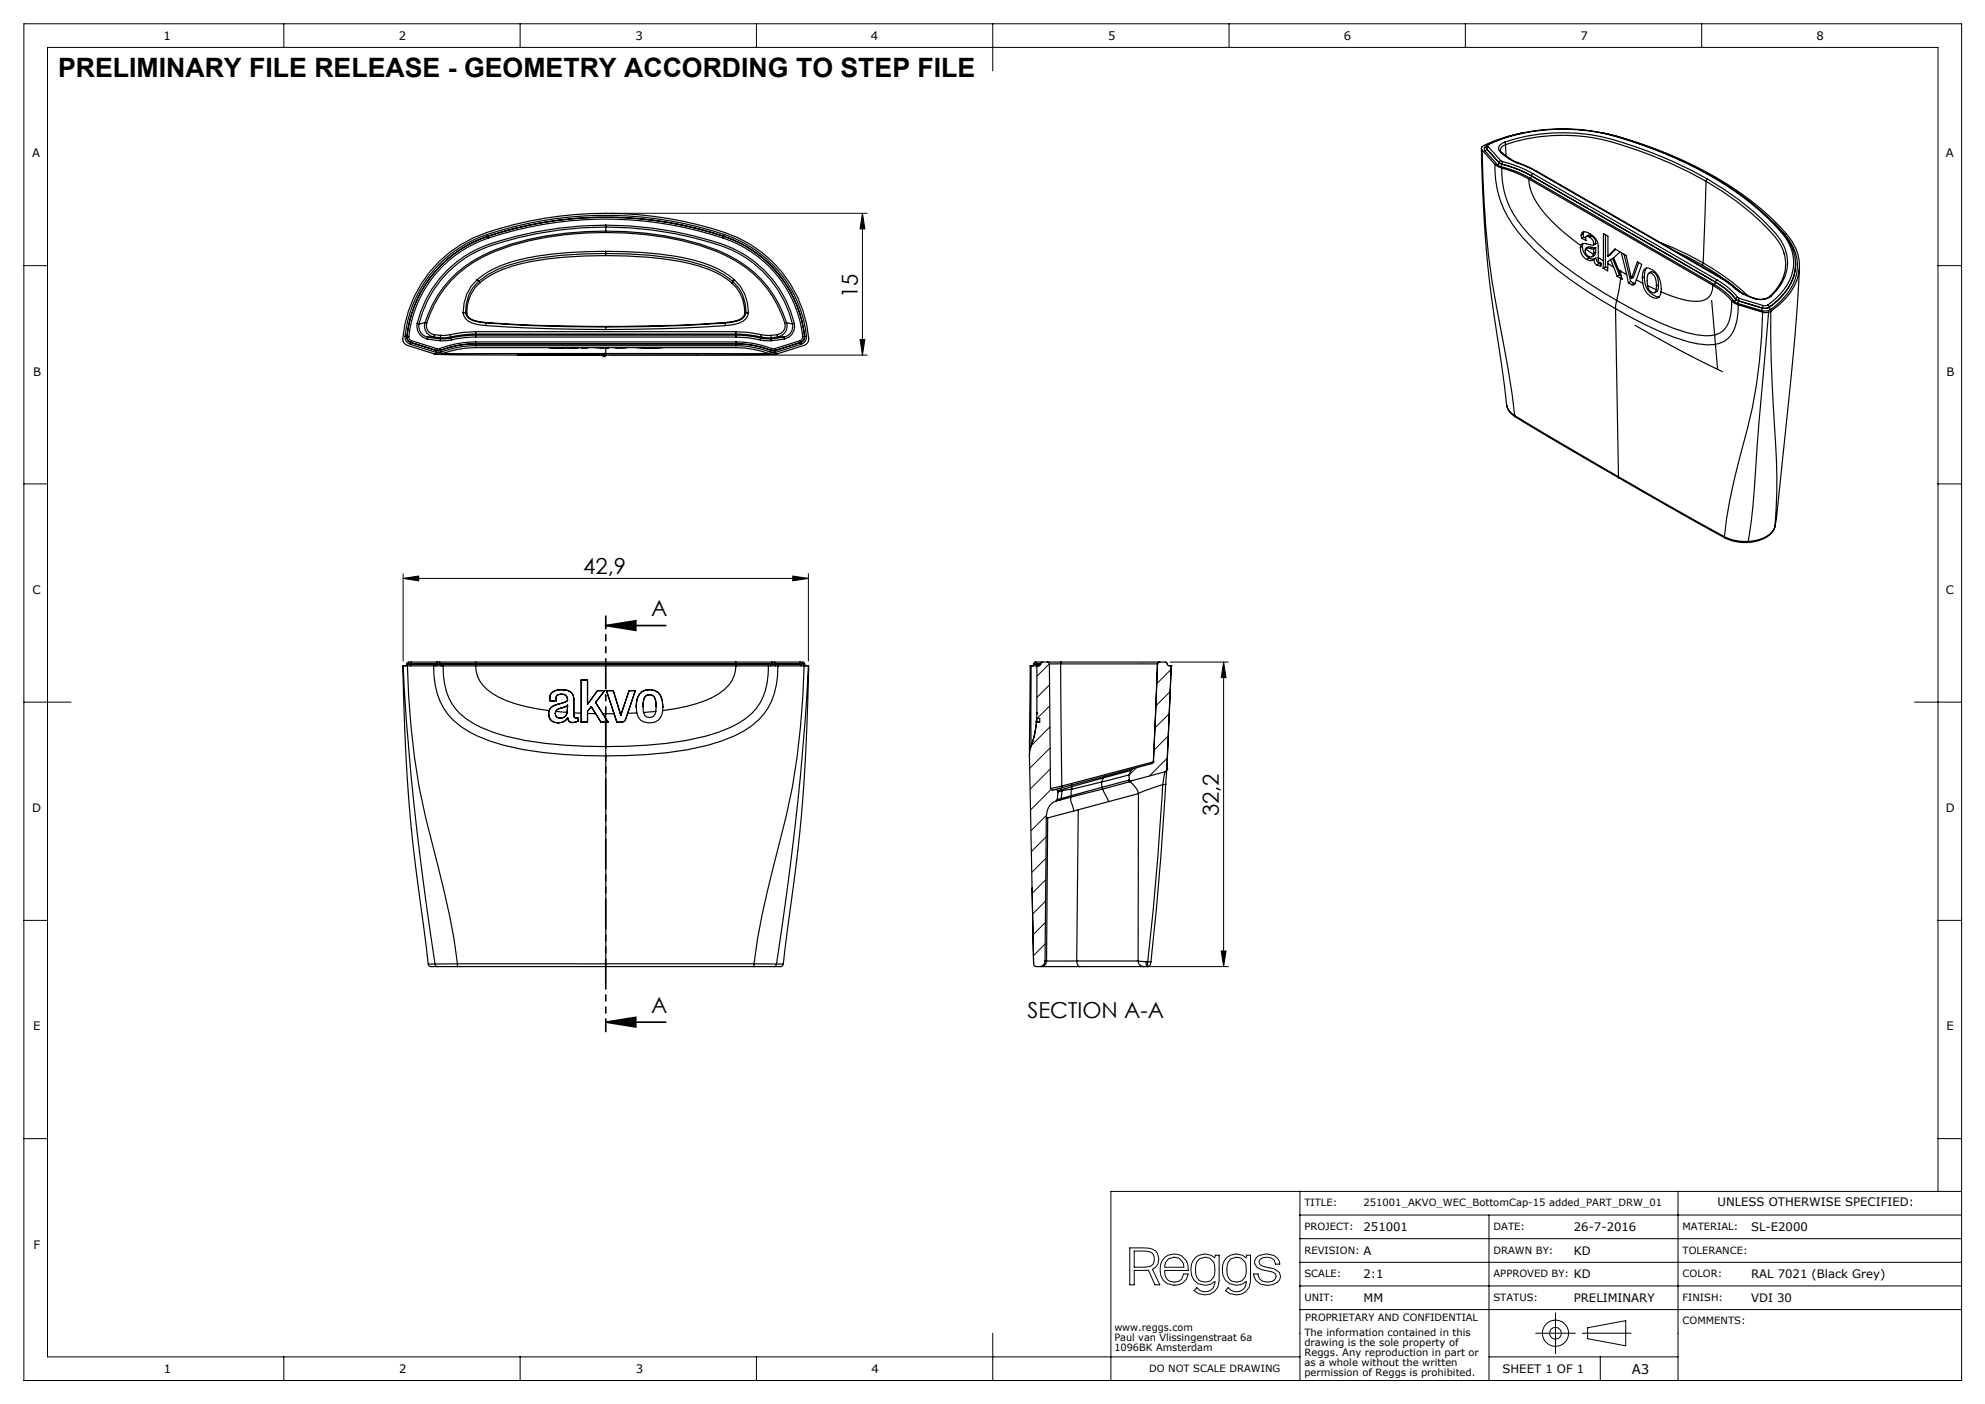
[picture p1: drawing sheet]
<svg xmlns="http://www.w3.org/2000/svg" width="420mm" height="297mm" viewBox="0 0 420 297" stroke-linecap="round" stroke-linejoin="round" font-family="sans-serif">
<path d="M128.2 132.3h12.7M128.2 132.3l6.3-1v2zM128.2 216.2h12.7M128.2 216.2l6.3-1v2z" fill="none" stroke="#000" stroke-width=".35"/>
<g fill="none" stroke="#000" stroke-width=".21">
<path d="M5.1 5h410v287h-410zM60.1 5v5M110.1 5v5M160.1 5v5M210.1 5v10M260.1 5v5M310.1 5v5M360.1 5v5M5.1 56.2h5M129.2 45.1h54.3M182.5 45.1l.5 3.3h-1zM182.5 45.1v30"/>
<path d="M410.1 56.2h5M127.3 75.1h1M127.5 74.8l.7 .7M127.8 74.6v1M128.2 74.8l-.7 .7M128.8 75.1h54.7M182 71.8h1l-.5 3.3zM5.1 102.4h5M410.1 102.4h5M85.3 122.4l3.3-.5v1zM85.3 121.4v18.5M85.3 122.4h85.7"/>
<path d="M167.7 121.9l3.3 .5-3.3 .5zM171 121.4v18.5M5.1 148.5h10M222 140.4l-2.6 2.7M222.1 144.9l-2.7 2.6M222.1 149.3l-2.6 2.7M222.2 153.8l-4 3.9M222.2 158.2l-4.3 4.3M247.2 155.7l-3 3M247.4 151l-3 3M247.6 140.1h12.3M247.6 146.3l-3 3"/>
<path d="M247.8 141.6l-3.1 3M258.9 140.1l.5 3.3h-1zM258.9 140.1v64.4M405.1 148.5h10M221.3 177l-3 3.1M221.4 172.4l-3.2 3.3M222.2 162.7l-4.2 4.2M222.4 167l-4.3 4.3M240.5 162.4l-1.6 1.6M247 160.4l-3.8 3.8M5.1 194.7h5M221.1 199.7l-2.4 2.4"/>
<path d="M221.2 195.1l-2.6 2.6M221.2 190.6l-2.7 2.7M221.3 186.1l-2.9 2.8M221.3 181.6l-3 2.9M410.1 194.7h5M243 204.5h16.9M258.4 201.2h1l-.5 3.3zM5.1 240.9h5M275.1 252v40M275.1 257h140M315.1 257v35M355.1 252v40"/>
<path d="M410.1 252v-242h-400v277h265M410.1 240.9h5M415.1 252h-180v40M239 264h2.9a3.1 3.1 0 0 1 3 1.1 2.33 2.33 0 0 1-1.1 3.4l1.6 3.3h-1l-1.4-3.1h-3v3.1h-1zM240 264.6l3.3 .2a1.8 1.8 0 0 1 .1 3.1l-1.1 .2h-2.3zM246.5 266a2.99 2.99 0 0 1 3.4-.4 2.99 2.99 0 0 1 1.5 3.2h-5a2.04 2.04 0 0 0 1.6 2.4 2.04 2.04 0 0 0 2.4-1.7h1a2.99 2.99 0 0 1-3.3 2.4 2.99 2.99 0 0 1-2.6-3.2 3.4 3.4 0 0 1 1-2.7zM247.3 266.3l1.2-.4a2.02 2.02 0 0 1 2 2.2h-4.1l.3-1.1zM248.5 271.8h.1M248.5 271.2h.1M248.5 265.9h.1M252.9 268.6v.1M253 266a3.1 3.1 0 0 1 4 .1l.1-.6h.8v5.6a3.1 3.1 0 0 1-2 2.7 3.1 3.1 0 0 1-3.2-.8l.5-.6a2.19 2.19 0 0 0 3.6-.1l.3-1.2a3.1 3.1 0 0 1-3.8 .4 3.1 3.1 0 0 1-1.3-3.6l.4-1.2z"/>
<path d="M255 265.9a2.2 2.2 0 0 0-2.1 2.8M255 265.9h.1M255 265.9a2.2 2.2 0 0 1 2.1 2.8M257.1 268.6a2.11 2.11 0 0 1-2.1 2.6 2.11 2.11 0 0 1-2.1-2.6M257.1 268.6v.1M259.6 268.6a2.16 2.16 0 0 0 2 2.6M259.6 268.6v.1M259.6 266a3.1 3.1 0 0 1 4.1 .1l.1-.6h.8v5.6a3.1 3.1 0 0 1-2 2.7 3.1 3.1 0 0 1-3.3-.8l.6-.6a2.19 2.19 0 0 0 3.5-.1l.3-1.2a3.1 3.1 0 0 1-3.7 .4 3.1 3.1 0 0 1-1.3-3.6l.3-1.2zM261.6 271.2h.1M261.6 265.9h.1M261.6 265.9a2.2 2.2 0 0 0-2 2.8M261.7 265.9a2.19 2.19 0 0 1 2 2.8"/>
<path d="M263.7 268.6v.1M263.7 268.6a2.15 2.15 0 0 1-2 2.6M265.5 267.3h.1M265.5 267.3a2.32 2.32 0 0 0 1.7 1.3l.6 .2a3.6 3.6 0 0 1 2 .7l.2 .5M270 270h.1M270.8 267.3l-.1-.4a2.66 2.66 0 0 0-2.8-1.6l-1.4 .2a1.56 1.56 0 0 0-1 1.8M270.8 267.3v.1M270.8 267.4h-.9a1.84 1.84 0 0 0-2.7-1.3 .95 .95 0 0 0-.8 .9 1.8 1.8 0 0 0 1.8 1.1 4.1 4.1 0 0 1 2.5 1.1l.2 .8a2.35 2.35 0 0 1-2.8 1.9 2.51 2.51 0 0 1-2.9-2.4h1a1.66 1.66 0 0 0 .9 1.5 2.77 2.77 0 0 0 2.6-.3l.3-.7M275.1 277h140M275.1 262h140M275.1 267h140M275.1 272h140"/>
<path d="M329.1 277.7v8.6M60.1 287v5M110.1 287v5M160.1 287v5M210.1 282v10M315.1 287h40M324.9 282h8.4M334.8 282h10.3M335.9 280.9l8.1-1.5v5.3l-8.1-1.5zM338.6 287v5"/>
<circle cx="329.1" cy="282" r="1.24"/>
<circle cx="329.1" cy="282" r="2.77"/>
</g>
<path d="M128.2 130.3v87.9" fill="none" stroke="#000" stroke-width=".35" stroke-dasharray="6.3 1.3 1.3 1.3 1.3 1.3" stroke-dashoffset="3.7"/>
<g fill="#000">
<path d="M182 71.8h1l-.5 3.3zM182.5 45.1l.5 3.3h-1z"/>
<path d="M85.3 122.4l3.3-.5v1zM167.7 121.9l3.3 .5-3.3 .5z"/>
<path d="M128.2 132.3l6.3-1v2zM128.2 216.2l6.3-1v2z"/>
<path d="M258.9 140.1l.5 3.3h-1zM258.4 201.2h1l-.5 3.3z"/>
</g>
<g fill="none" stroke="#000" stroke-width=".25">
<path d="M313.4 31.4a287.8 287.8 0 0 0 4.4 46.2l1 8M313.6 31.8a195.1 195.1 0 0 0 3.9 37.6 214.5 214.5 0 0 1 3 18.5M313.6 31.8l2.7 3M314.2 31.9l2.6 2.9M314.4 31.2h.1M314.4 31.2l.2 .3M314.5 30.9a.66 .66 0 0 0-.3 1M314.6 31.5l-.4 .4M314.6 31.5l2.6 2.9M314.6 31.5h.1M314.9 31.1l-.3 .4M314.9 31.1l2.6 2.9"/>
<path d="M314.9 30.5h.2M314.9 30.5l-.4 .3-.1 .4M315.1 30.5l-.3 .3 .1 .3M316.3 34.8l.6 .4 .8 .4M316.3 34.8a21.8 21.8 0 0 0 6.2 15.8 76.4 76.4 0 0 0 19.3 14.7M316.8 34.8l.8 .5M317.2 34.4l-.4 .4M317.2 34.4l.6 .3M317.2 34.4h.1M317.5 31.7l.3 .6M317.5 31.7v.1M317.5 32.3l1.7 1.3"/>
<path d="M317.5 32.3h.3M317.5 34l.4 .2M317.5 34l-.3 .4M317.6 35.3a24.5 24.5 0 0 1 6.2 2.4M317.7 35.6a18.9 18.9 0 0 0 5.6 13.8 75.7 75.7 0 0 0 18.8 14.2M317.7 35.6a24.1 24.1 0 0 1 5.8 2.3M317.8 34.7l-.2 .6M317.8 34.7a25 25 0 0 1 6.2 2.5M317.8 34.7a25.1 25.1 0 0 1 6.2 2.5M317.8 34.7h.1M317.8 32.3h.1M317.8 32.3l1.6 1.3"/>
<path d="M317.9 34.2a25.5 25.5 0 0 1 6.4 2.5M317.9 34.2l-.1 .5M318.3 30.1a39.2 39.2 0 0 1 24.9 0 90.8 90.8 0 0 1 18.1 7.8M318.3 30.1a1.3 1.3 0 0 0-1.1 .8 1.3 1.3 0 0 0 .3 1.4M318.3 30.1l.3 .5M318.6 30.6a38.5 38.5 0 0 1 24.4 0 90.4 90.4 0 0 1 18 7.8M318.6 30.6a1.24 1.24 0 0 0-1.1 1.1M318.6 30.6v2.4M319.2 33.6l1.8 .8M319.4 33.6h-.2M319.4 33.6l1.7 .8M321 34.4l4.1 1.9"/>
<path d="M321.1 34.4l1.7 .7 2.5 1.2M321.1 34.4h-.1M322.4 28.1a27.7 27.7 0 0 0-8.8 3l-.1 .4 .1 .3M323.5 37.9a11.6 11.6 0 0 0 3.4 7.4 41.7 41.7 0 0 0 7.6 6.6M323.5 37.9l38.9 22.4M323.8 37.7l38.9 22.5M324 37.2l-.2 .5M324 37.2l39 22.5M324 37.2h.1M324.3 36.7l-.3 .5M324.3 36.7l39 22.5M325.1 36.3l38.9 22.5"/>
<path d="M325.3 36.3l38.9 22.5M325.3 36.3h-.2M338.8 28.1a84.1 84.1 0 0 1 32.8 15.2 43.2 43.2 0 0 1 7.6 7.8 9.4 9.4 0 0 1-1.2 11.9l-1.5 1.5-1.8 1.3M341.8 28.8a79.9 79.9 0 0 1 30.7 15.9l4.4 4.4M341.8 28.8a40.3 40.3 0 0 0-26.7 1.7M341.9 28.8a82 82 0 0 1 30.3 15.4l3 2.8 2 2.2M341.9 28.8a40.7 40.7 0 0 0-27 1.7M341.9 28.8h-.1M361 38.4a48.9 48.9 0 0 1 15.4 12.9 8.3 8.3 0 0 1 .8 7.6M361 38.4l-.6 17.2M361.3 37.9a49.1 49.1 0 0 1 15.5 13 8.5 8.5 0 0 1-.8 10.4l-1.2 1.3M361.3 37.9l-.3 .5"/>
<path d="M100.9 59.2a9.1 9.1 0 0 0-2.9 7M100.9 59.2l.4 .3M101.3 59.5a8.4 8.4 0 0 0-2.8 6.6M101.3 59.5l.2 .3M101.5 59.8a8.1 8.1 0 0 0-2.7 6.4M103.1 49.6l.1 .4M103.1 49.6a79.6 79.6 0 0 1 50.2 0M103.1 49.6a25.6 25.6 0 0 0-17.4 21.5M103.2 50l.1 .4M103.2 50a79.2 79.2 0 0 1 49.9 0M103.2 50a25.2 25.2 0 0 0-17.1 21.2M103.2 50h.1"/>
<path d="M103.3 50.4a78.8 78.8 0 0 1 49.7 0M103.3 50.4a24.8 24.8 0 0 0-16.8 20.8M128.2 48.9a63 63 0 0 0-24.4 4.4 23.9 23.9 0 0 0-13.9 15M128.2 48a72.3 72.3 0 0 0-26.8 4.9 23.1 23.1 0 0 0-12.7 15.6M128.2 48v.9M128.2 47.6a72.7 72.7 0 0 0-26.9 5 23.5 23.5 0 0 0-13 15.8M128.2 47.6v.4M128.2 48.9a63 63 0 0 1 24.4 4.4 23.9 23.9 0 0 1 13.8 15M128.2 48a72.3 72.3 0 0 1 26.7 4.9 23.1 23.1 0 0 1 12.8 15.6M128.2 47.6a72.7 72.7 0 0 1 26.9 5 23.5 23.5 0 0 1 13 15.8M128.2 49.2a62.6 62.6 0 0 1 24.2 4.3 23.5 23.5 0 0 1 13.6 14.8M128.2 48.9v.3"/>
<path d="M128.2 49.2a62.6 62.6 0 0 0-24.3 4.3 23.5 23.5 0 0 0-13.6 14.8M128.2 53.2a69 69 0 0 1 19 1.9l2 .7a18.7 18.7 0 0 1 6.2 3.4M128.2 53.2a69 69 0 0 0-19 1.9l-2.1 .7a18.7 18.7 0 0 0-6.2 3.4M128.2 53.6a80 80 0 0 1 17.5 1.6 21 21 0 0 1 9.3 4.3M128.2 54.1a69.1 69.1 0 0 1 19.8 2.2 18.9 18.9 0 0 1 6.8 3.5M128.2 54.1a69.1 69.1 0 0 0-19.8 2.2 18.9 18.9 0 0 0-6.9 3.5M128.2 53.6a80 80 0 0 0-17.6 1.6 21 21 0 0 0-9.3 4.3M128.2 53.2v.4M128.2 53.6v.5M153 50.4a24.8 24.8 0 0 1 16.8 20.8M153.1 50l-.1 .4M153.1 50a25.2 25.2 0 0 1 17.1 21.2"/>
<path d="M153.1 50h.1M153.3 49.6l-.2 .4M153.3 49.6a25.6 25.6 0 0 1 17.3 21.5M154.8 59.8a8.1 8.1 0 0 1 2.8 6.4M155 59.5a8.4 8.4 0 0 1 2.8 6.6M155 59.5l-.2 .3M155.4 59.2a9.1 9.1 0 0 1 3 7M155.4 59.2l-.4 .3M334.4 52.4a2.66 2.66 0 0 0 1.3 2.5M334.5 51.9l-.1 .5M334.6 49.7l.1-.4a1.3 1.3 0 0 1 1.7 .1 3.1 3.1 0 0 1 1.8 2.7v2.4M334.6 49.7v.7"/>
<path d="M334.8 52.1a2.72 2.72 0 0 0 1.4 2.5M334.8 52.1l-.4 .3M335 49.5l.1 .7M335 49.5l-.4 .2M335 51.5l-.2 .6M335.1 50.2l-.5 .2M335.1 50.2l.4 .2M335.1 49.1l-.1 .4M335.5 52.7a1.28 1.28 0 0 0 1.3 1.6l.4-.5M335.5 52.7l1.7 1.1M336.2 54.6l1 .2M336.2 54.6l-.5 .3"/>
<path d="M336.3 50.2l-.7-.2v.9l-1-.5M336.3 50.2l.6 .5 .3 1M336.5 52.6h.7M336.5 52.6l-.8-.1-.2 .2M336.8 49.9l.2 .2a1.63 1.63 0 0 1 .7 1.4M336.8 49.9l-.7-.2-.5 .3M336.8 49.9l-.5 .3M336.9 52.3l.7 .1M336.9 52.3l-.7-.1-.6 .3M336.9 52.3l-.4 .3M337.2 53.6v.2M337.2 54.8a1.12 1.12 0 0 1-1.5 .1"/>
<path d="M337.2 54.8l.2 .8 .5 .4M337.2 54.8l.5-.2 .2 .7 .5 .5M337.2 52.6l.5-.2-.1 1M337.2 52.6v1M337.2 51.7l-.6 .1a2.11 2.11 0 0 0-2-.1l-.1 .2M337.6 53.4l-.1 .5-.7 .4M337.6 53.4l-.4 .2M337.7 51.5l-.5 .3M337.7 51.5l-.5 .2M338.2 54.5a.94 .94 0 0 0 .6 1.2l-.1 .6-.8-.3M338.2 54.5l1.1 .7M338.4 55.8l.3 .1"/>
<path d="M338.4 55.8l-.5 .2M339.3 55.2l-.1 1.5M339.7 56.5l.5 .2M339.7 49.7v6.8M339.7 56.5l-.5 .2M340.2 54.2l1.5-1.5 1.1 .6-1.4 1.2 1.1 2.6M340.2 54.2v-4.2l-.9-.6v5.8M340.2 55.8v1.5l-1-.6M340.2 55.8l1.2 .7M340.8 54.9l-.6 .4v.5M340.8 54.9l.4-.2 1.4 3.5M340.8 54.9l.6 1.6"/>
<path d="M341.4 56.5l.8 1.9M341.8 52.7l-1.2 1.2-.4 .3M342.2 58.4l.7 .5M342.5 57.1l.4 .3M342.5 57.1l.4 1.1M342.6 58.2l.4 .2M342.6 58.2l-.4 .2M342.9 58.9l-.4 2.7-.4 2M342.9 58.2l.3 .9-.3-.2M342.9 57.4v.8M342.9 57.4l1.3 .7M343.6 53.8l1.4 5.7"/>
<path d="M344.2 58.1l.3 1.7M344.2 58.1l-1.2-4.7 1.1 .6 1 4.6M344.5 59.8l.7 .4M345 59.5l.7 .4M345 59.5l-.5 .3M345.1 58.6l.2 .1M345.1 58.6l.1 .3M345.3 58.7l1.1-3.3 1 .5-1.2 3.3M345.3 58.7l-.1 .2M345.7 59.9l.2 .1M345.7 59.9l-.5 .3M346.2 59.2l-.4 1h-.6"/>
<path d="M346.2 59.2l1.4 .7M346.7 55.6l-1.1 3.1-.4 .2M347.5 58.8a3.2 3.2 0 0 1 .5-1.9 1.78 1.78 0 0 1 2.3 .7 5 5 0 0 1 1.2 4.2M347.5 58.8l.1 1.1M347.6 59.9a3.4 3.4 0 0 0 3.1 3.2l.4-.3 .4-1M347.9 58.6a3.7 3.7 0 0 0 3.2 4.2M347.9 58.6l-.4 .2M348.4 56.7l-.3 .5-.2 1.4M348.9 57.8l.4-.3a1.38 1.38 0 0 1 1.5 1.5l.1 1.3M351.4 51.4l5.9 2.5 3.1 1.7M354.5 53.2l5.7 2.8M360.2 56l5.6 3.8 2.5 2"/>
<path d="M360.4 55.6l-.2 .4M360.4 55.6a48.3 48.3 0 0 1 9.3 6.9M363 59.7a14.5 14.5 0 0 1 4.3 3.6M363 59.7l-.3 .5M363 59.7h.1M363.3 59.2a14.8 14.8 0 0 1 4.4 3.7M363.3 59.2l-.3 .5M364 58.8l1.7 1.1 1.5 1.2M364.2 58.8l2.1 1.4 1.2 1M364.2 58.8h-.2M375.3 47.2l2.3 2.4M376.9 49.1a9.2 9.2 0 0 1-.1 13l-2.7 2.4"/>
<path d="M376.9 49.1l.3 .1M377.2 49.2l1.1 1.4 1 2M377.2 58.8v.2a11 11 0 0 1-2.7 3.7M377.6 49.6a9.5 9.5 0 0 1-.1 13.4l-2.8 2.5M377.6 49.6h-.1M379.3 52.7a9.5 9.5 0 0 1-3 10.7l-1.9 1.6M379.9 55.7a10.5 10.5 0 0 1-4.5 8.5l-1 .8M379.9 55.7h.1M380.7 56.6l-.5 9.4-.7 8.6-3.6 35.1M85.7 71.1a1.6 1.6 0 0 0 1.1 1.7M85.7 71.1l.4 .1M86.1 71.2h.4"/>
<path d="M86.1 71.2a1.2 1.2 0 0 0 .8 1.2M86.1 71.2h.1M86.5 71.2a.8 .8 0 0 0 .6 .9M86.8 72.8l5.4 1.7M86.9 72.4l-.1 .4M86.9 72.4l5.5 1.8M86.9 72.4h.1M87.1 72.1l-.2 .3M87.1 72.1l5.4 1.7M88.3 68.4l.4 .1M88.3 68.4a2.7 2.7 0 0 0 2.1 3.3M88.7 68.5a2.3 2.3 0 0 0 1.7 2.8"/>
<path d="M89.9 68.3l-1.2 .2M89.9 68.3a2.33 2.33 0 0 0 1.9 3M89.9 68.3h.4M90.3 68.3a1.93 1.93 0 0 0 1.6 2.5M90.4 71.7l2.8 .4M90.4 71.3l2.8 .4M90.4 71.3v.4M91.8 74.8h.1M91.8 74.8l-5.6-1.7a1.4 1.4 0 0 1-1-1.5 26.3 26.3 0 0 1 20.7-23.3 78.9 78.9 0 0 1 50.3 2 25.7 25.7 0 0 1 14.9 21.8 1.4 1.4 0 0 1-1 1l-5.5 1.7M91.8 71.3l1.4 .1M91.8 71.3h-1.4M91.9 74.8h.1"/>
<path d="M91.9 70.8l-.1 .5M91.9 70.8l1.3 .1M91.9 74.8l.1 .1M92 74.9h.2M92 74.9h.6M92.4 74.2h.1M92.4 74.2l-.2 .3M92.5 73.8l-.1 .4M92.8 75l35.4 .1M93 73.8h-.5M93 73.8l.1 .3M93.1 74.1l-.7 .1"/>
<path d="M93.1 74.1h.1M93.1 74.1l.2 .4M93.2 71.4v.3M93.2 71.7v.4M93.2 70.9v.5M93.3 74.5h-1.1M93.8 74.8l-1 .2-1-.2M93.8 74.8h34.4M93.8 74.8a20 20 0 0 1 6.8-1.3h55.1a20 20 0 0 1 6.9 1.3M95.3 70.8l-2.1 .1M95.3 70.8l.1 .5M95.4 71.3v.2"/>
<path d="M95.4 71.3l-2.2 .1M95.4 71.5l.1 .4M95.4 71.5l-2.2 .2M95.5 71.9l-2.3 .2M98 66.2a3.1 3.1 0 0 0 2.8 2.4l2 .3M98.5 66.1l.3 .1M98.5 66.1l-.5 .1M98.5 66.1a2.1 2.1 0 0 0 1.6 1.7l2.8 .5M98.8 66.2v.1a1.87 1.87 0 0 0 1.7 1.5l2.4 .4M100.6 70.9l-2.8 .2-2.4 .4M100.6 70.9v.4M100.6 71.3l-2.4 .1-2.7 .5"/>
<path d="M100.6 72.3a21.2 21.2 0 0 0-7.6 1.5M100.6 72.3v.4M100.6 72.7a20.8 20.8 0 0 0-7.5 1.4M100.6 70.7l-2.4 .1-2.8 .5M100.6 72.7h.1M100.6 72.7v.4M100.6 73.1a20.4 20.4 0 0 0-7.3 1.4M100.6 70.2l-2.7 .1-2.6 .5M100.6 70.2v.5M100.6 70.7v.2M100.6 72.3h55.1M100.6 71.3h55.1"/>
<path d="M100.6 70.9h55.1M100.6 72.7h55.1M100.6 70.7h55.1M100.6 73.1h55.1M100.6 70.2h55.1M102.8 68.9l8.9 .5 16.5 .3M102.9 68.3l8.4 .5 16.9 .4M102.9 68.3l-.1 .6M102.9 68.2v.1M102.9 68.2a312.4 312.4 0 0 0 25.3 .9M109.5 75.1h18.7M116.1 73.6l2 .1"/>
<path d="M117.5 73.5l1.3 .1M118.1 73.6v.1M120.1 73.6l-2 .1M120.1 73.6h1M120.1 73.5v.1M121.1 73.5v.1M121.4 73.6h.9h-1.2M123 73.5h1.3M126 73.5l1.1 .1M127.1 73.6h1.1M127.1 73.5v.1M128.2 74.8v.3"/>
<path d="M128.2 73.6v1.2M128.2 73.6h.5h-.5M128.2 69.2v.5M128.2 69.1v.1M129.9 73.5l.6 .1M130.5 73.6h1M130.5 73.5v.1M131.5 73.5v.1M132.4 73.5l-.9 .1M134.7 73.5l3.1 .2 2.4-.2M136.1 73.5v.1M138.8 73.5v.1"/>
<path d="M153.5 68.2a312.4 312.4 0 0 1-25.3 .9M153.5 68.2v.1M153.5 68.3v.6M153.5 68.3l-8.5 .5-16.8 .4M153.5 68.9l-8.8 .5-16.5 .3M155.7 70.9l2.4 .1 2.8 .5M155.7 71.3l2.6 .2 2.5 .4M155.7 70.9v.4M155.7 72.3a21.2 21.2 0 0 1 7.6 1.5M155.7 72.7a20.8 20.8 0 0 1 7.5 1.4M155.7 72.3v.4M155.7 70.7l2.4 .1 2.9 .5"/>
<path d="M155.7 72.7h.1M155.7 72.7v.4M155.7 73.1a20.4 20.4 0 0 1 7.3 1.4M155.7 70.2l2.7 .1 2.6 .5M155.7 70.2v.5M155.7 70.7v.2M157.6 66.2v.1a1.87 1.87 0 0 1-1.8 1.5l-2.3 .4M157.8 66.1a2.1 2.1 0 0 1-1.5 1.7l-2.8 .5M157.8 66.1l.6 .1M157.8 66.1l-.2 .1M158.4 66.2a3.1 3.1 0 0 1-2.9 2.4l-2 .3M160.8 71.9l2.4 .2"/>
<path d="M160.9 71.5l-.1 .4M160.9 71.5l2.3 .2M161 71.3l2.2 .1M161 71.3l-.1 .2M161 70.8l2.1 .1M161 70.8v.5M162.6 74.8h-34.4M162.6 74.8l1 .2 1-.2M163 74.5h1.1M163.1 70.9l.1 .5M163.2 71.7v.4M163.2 71.4v.3"/>
<path d="M163.2 74.1l.8 .1M163.2 74.1h.1M163.2 74.1l-.2 .4M163.3 73.8h.6M163.3 73.8l-.1 .3M163.9 73.8l.1 .4M164 74.2h.1M164 74.2l.1 .3M164.5 70.8v.5M164.5 70.8l-1.4 .1M164.5 71.3l-1.3 .1M164.5 71.3h1.4"/>
<path d="M164.5 74.8l-.2 .1M164.6 74.8l-1.1 .2-4.3 .1h-31M165.9 71.3l-2.7 .4M165.9 71.3l.1 .4M166 71.7l-2.8 .4M166 68.3a1.93 1.93 0 0 1-1.5 2.5M166.4 68.3l1.3 .2M166.4 68.3a2.33 2.33 0 0 1-1.9 3M166.4 68.3h-.4M167.7 68.5a2.3 2.3 0 0 1-1.8 2.8M168.1 68.4l-.4 .1M168.1 68.4a2.7 2.7 0 0 1-2.1 3.3"/>
<path d="M169.3 72.1l.1 .3M169.3 72.1l-5.4 1.7M169.4 72.4h.1M169.4 72.4l.1 .4M169.4 72.4l-5.4 1.8M169.5 72.8l-5.4 1.7M169.8 71.2a.8 .8 0 0 1-.5 .9M170.2 71.2h-.4M170.2 71.2a1.2 1.2 0 0 1-.8 1.2M170.2 71.2h.1M170.6 71.1l-.4 .1M170.6 71.1a1.6 1.6 0 0 1-1.1 1.7"/>
<path d="M341.8 65.3l.6 35.6M342.1 63.6l-.3 1.7M342.1 63.6a58.8 58.8 0 0 0 16.8 7.2 6.9 6.9 0 0 0 5.7-.8 6.4 6.4 0 0 0 1.8-4.9v-1.4M346 68.8l9.9 5.5 8.5 4.3M348.6 60.4v-.2a3 3 0 0 1 .4-2.5 1.8 1.8 0 0 1 1.5 2.2v.6M348.6 60.4a1.57 1.57 0 0 0 1.5 1.5l.3-.6M348.6 60.4l1.8 .9M350.5 60.5l-.1 .8M350.9 60.3a1.43 1.43 0 0 1-.8 1.6M350.9 60.3l-.4 .2M362.2 63.6l1.2 14.5M362.4 60.3a14 14 0 0 1 4 3.4"/>
<path d="M362.4 60.3a3.1 3.1 0 0 1-3.4 3.5 18.4 18.4 0 0 1-7.5-2M362.7 60.2a14.3 14.3 0 0 1 4.2 3.5M366.4 63.7l.6 .4 .8 .4M366.9 63.7l.7 .5M367.2 61.1l1.5 1M367.2 61.1l.3 .1M367.3 63.3l-.4 .4M367.3 63.3l.5 .4M367.3 63.3l.5 .3M367.3 63.3h.1M367.5 61.1l1.4 1M367.6 64.2l5.1 1.5"/>
<path d="M367.7 62.9l.3 .2M367.7 62.9l-.4 .4M367.8 64.5a11.3 11.3 0 0 1-1.6 6.5 5.3 5.3 0 0 1-5 1.9 28.4 28.4 0 0 1-10.1-2.8l-3.1-1.5-6.2-3.3M367.8 64.5l5.2 1.5M367.8 63.7l-.2 .5M367.8 63.7l5.1 1.5M367.8 63.6v.1M368 63.1l-.2 .5M368 63.1l5.1 1.5M368.7 62.1l2.3 1M368.9 62.1h-.2M368.9 62.1l2.2 1"/>
<path d="M371.1 63.1h-.1M371.1 63.1h.1M372.9 65.2l-.2 .5M372.9 65.2h.1M373 66l1.2 .1M373 66a107.8 107.8 0 0 1-4.3 28.7 122.7 122.7 0 0 0-3.8 18.8M373.1 64.6l-.2 .6M374.1 64.5l-.5 .2-.5-.1M374.1 64.5l.3 .5M374.2 66.1l-2 23.4-.7 9.5a129.8 129.8 0 0 1-1.6 15.5M374.4 65a1.82 1.82 0 0 1-1.5 .2M374.4 65l.3 .5"/>
<path d="M374.4 65l-.7 .2h-.8M374.4 65h.1M374.7 65.5a2.45 2.45 0 0 1-2 .2M374.7 65.8a408.9 408.9 0 0 0 1.2 31.3 108.6 108.6 0 0 1-.4 14.3M374.7 65.8l-.5 .3M374.8 62.6h-.2a3.5 3.5 0 0 1-3.5 .5M374.8 62.6a3.9 3.9 0 0 1-3.8 .5M318.8 85.6a2.91 2.91 0 0 0 1.7 2.3M318.8 85.7v.1a3.7 3.7 0 0 0 1.8 2.4M320.5 87.9l21.9 13M320.5 87.9l.1 .3M320.6 88.2l22 12.9"/>
<path d="M342.4 100.9l22.5 12.6M342.4 100.9l.2 .2M342.6 101.1l22.4 12.7M364.9 113.5a9.5 9.5 0 0 0 5 1M364.9 113.5l.1 .3M365 113.8a9.3 9.3 0 0 0 4.9 .9M369.9 114.5v.3M375.5 111.5a5.5 5.5 0 0 1-5 3.2h-.6M375.5 111.4a4.7 4.7 0 0 1-3.5 2.8l-2.1 .3M375.9 109.7l-.4 1.7M85.2 140.9l.9 21.8a348 348 0 0 0 3.6 33.6l.9 7.6M86.1 140.5l-.1 .2-.3 .2"/>
<path d="M86.1 140.4v.1M86.2 140.9a151 151 0 0 0 5.1 37.1 262.7 262.7 0 0 1 4.8 20.7l.7 5.2M86.2 140.9h-.9a621 621 0 0 0 6.7 63M86.2 140.9h5.6M86.9 140.5l-.1 .4M86.9 140.5h-.8M86.9 140.5h5.5M86.9 140.4v.1M87.1 140.1h-.8l-.2 .3M87.1 140.1l-.2 .3M87.1 140.1h5.4M91.8 140.9h2"/>
<path d="M91.8 140.9a14.4 14.4 0 0 0 7.2 13.8 35.8 35.8 0 0 0 11.8 3.9 101.8 101.8 0 0 0 17.4 1.3M92.4 140.5l-.2 .4M92.4 140.5h.7M92.4 140.4v.1M92.5 140.1l-.1 .3M92.5 140.1h.5M93 140.1l.1 .3M93 140.1h7.6M93.1 140.5l.2 .4M93.1 140.5h7.5M93.1 140.4v.1M93.8 140.9h6.8"/>
<path d="M93.8 140.9a13.2 13.2 0 0 0 3.4 9.9 20.9 20.9 0 0 0 9.8 4.9 82.8 82.8 0 0 0 21.2 2.2M100.6 140.9a6.9 6.9 0 0 0 3.5 5.8 28.4 28.4 0 0 0 12.1 3.6M100.6 140.5v.4M100.6 140.1v.3M100.6 140.9h55.1M100.6 140.4h55.1M100.6 140.1h55.1M100.6 140.4v.1M116.1 150.9a1.81 1.81 0 0 0 2 2M116.1 150.9h.1M116.1 150.9a1.8 1.8 0 0 0 2 2M116.2 150.3l-.1 .6"/>
<path d="M116.3 147.6l.1 .7M116.3 147.6h.1M116.4 148.3h.1M117.5 150.9h.1M117.5 150.9a.96 .96 0 0 0 1.3 1M117.6 150.5l-.1 .4M117.6 150.5l2.4 .2M117.6 147.7h.1M117.6 147.7l.1 .5M117.7 148.2h.1M117.7 148.2l-1.3 .1M117.9 149a2.26 2.26 0 0 0-1.7 1.3"/>
<path d="M117.9 149h.1M117.9 149a2.09 2.09 0 0 0-1.8 1.9M118.1 152.9h.1M118.8 151.9h.1M118.8 146.9h-.6a.72 .72 0 0 0-.6 .8M118.8 146.9a1.12 1.12 0 0 1 1.3 1.2M118.8 146.8a1.13 1.13 0 0 1 1.3 1.3M118.8 146.8v.1M118.9 145.9a2.07 2.07 0 0 1 2.5 2M118.9 145.9a2.33 2.33 0 0 0-2.6 1.4v.3M118.9 145.9h.1M119 149.7l-.7 .2a1.17 1.17 0 0 0-.8 1"/>
<path d="M119 149.7h.1M119 149.7a1.71 1.71 0 0 0-1.4 .8M120 150.7a1.41 1.41 0 0 1-1.2 1.2M120 150.4h.1M120 150.4v.3M120 150.4l-.3 1-.9 .5M120.1 149.2l-1.1 .5M120.1 148.1l-.9 .5-1.3 .4M120.1 148.1h.1M120.1 149.2h.1M120.1 148.1l-.7 .5-1.5 .4M120.1 149.2l-.1 1.2"/>
<path d="M120.1 151.9a2.23 2.23 0 0 1-2 1M120.1 151.9a.95 .95 0 0 0 1 .9M120.1 151.9a2.22 2.22 0 0 1-2 1M120.1 151.9h.1M121.1 152.8h.1M121.4 151.3h.1M121.4 147.9h.1M121.4 147.9v3.4M121.4 150.8l1.6 .1M121.4 151.3l.1 .4 .6 .2M122.1 151.9h.1M122.3 152.5l-1.2 .3"/>
<path d="M122.3 152.5v.1M122.3 151.9v.7M122.3 151.9h-.2M122.3 151.9h.1M122.3 152.6l-1.2 .2M123 152.8h1.3M123 143.8v9M123 143.8h1.3M123 152.8h.1M124.3 150.4v2.4M124.3 152.8h.1M124.3 150.4h.1"/>
<path d="M124.3 143.8v5.2M124.3 150.9l1.7 .1M124.3 149h.1M125.1 149.5l2.1 3.3M125.1 149.5h.1M125.1 149.5l-.8 .9M126 148.6l2.7 4.2M126 148.6h.1M126 148.6l2.2 3.4M126.4 146.1h1.5M126.4 146.1l-2.1 2.9M126.4 146.1h.1"/>
<path d="M127.1 152.8h1.1M127.1 152.8h.1M127.2 152.8h1.5M127.5 151h.7M127.9 146.1l-1.9 2.5M127.9 146.1h.1M128.2 157.9v2M128.2 159.9v44M128.2 152.8v5.1M128.2 152.8h.5M128.2 152l.5 .8M128.2 151v1"/>
<path d="M128.3 146.1l2.2 6.7M128.3 146.1h.1M128.3 146.1h1.5M128.7 152.8h.1M129.8 146.1l1.6 5.2M129.8 146.1h.1M129.9 151h-1.7M130.5 152.8h1M130.5 152.8h.1M131.4 151.3h.1M131.5 150.9h-.2M131.5 152.8h.1"/>
<path d="M132.4 152h.1M132.4 152a.96 .96 0 0 1-.9 .8M133.1 146.1h1.3M133.1 146.1l-1.7 5.2M133.1 146.1h.1M134.4 146.1l-2 5.9M134.4 146.1h.1M134.6 149.5a3.3 3.3 0 0 1 2-3.5 2.7 2.7 0 0 1 3.5 2.1l.2 1.4M134.6 149.5h.1M134.6 149.5l.1 1.3M134.7 150.8l-1.9 .1M136 149.5a2.3 2.3 0 0 1 1-2.5 1.26 1.26 0 0 1 1.7 1l.1 1.5"/>
<path d="M136 149.5h.1M136.1 149.5l.1 1.2M136.1 149.5a2.3 2.3 0 0 1 .9-2.5 1.25 1.25 0 0 1 1.7 1l.1 1.5M138.8 150.5a1.3 1.3 0 0 1-1.2 1.3 1.3 1.3 0 0 1-1.4-1.1M138.8 150.5l-2.6 .2M138.8 149.5v1M140.2 150.3a2.82 2.82 0 0 1-2 2.6 2.82 2.82 0 0 1-3.1-1.1l-.4-1M140.3 149.5h.1M140.3 149.5l-.1 .8M155.7 140.9a6.9 6.9 0 0 1-3.5 5.8 28.3 28.3 0 0 1-12 3.6M155.7 140.9h6.9M155.7 140.5v.4"/>
<path d="M155.7 140.5h7.5M155.7 140.1v.3M155.7 140.1h7.6M155.7 140.4v.1M162.6 140.9a13.2 13.2 0 0 1-3.4 9.9 20.8 20.8 0 0 1-9.9 4.9 82.8 82.8 0 0 1-21.1 2.2M162.6 140.9h2M163.2 140.5l-.2 .4M163.2 140.5h.8M163.2 140.4v.1M163.3 140.1h.6M163.3 140.1l-.1 .3M163.9 140.1l.1 .3"/>
<path d="M163.9 140.1h5.4M164 140.5l.1 .4M164 140.4v.1M164 140.4l5.4 .1M164.6 140.9a14.4 14.4 0 0 1-7.3 13.8 35.8 35.8 0 0 1-11.7 3.9 101.8 101.8 0 0 1-17.4 1.3M164.6 140.9h5.5M169.3 140.1h.7l.2 .3M169.3 140.1l.1 .3M169.4 140.4v.1M169.4 140.5l.1 .4M169.4 140.5h.8M170.1 140.9a150.9 150.9 0 0 1-5.1 37.1 262.5 262.5 0 0 0-4.7 20.7l-.7 5.2"/>
<path d="M170.1 140.9h.9a620.9 620.9 0 0 1-6.7 63M170.2 140.4v.1M170.2 140.5l.2 .2 .2 .2M171.1 140.9a393.8 393.8 0 0 1-4.5 55.7l-.9 7.3M217.8 159.9l.9 44M217.8 159.9h.1M217.8 159.5v.4M218.1 157.9l-.3 2M218.2 140.9h-.2l-.2 18.5M218.2 140.9l-.1 17M218.2 140.9h1.2M218.7 140.5l-.1 .2-.3 .2"/>
<path d="M218.7 140.4v.1M218.8 140.5h1.4M218.8 140.5l-.1 .2-.3 .2M218.8 140.5h-.1M218.8 140.4v.1M219.1 140.1l-.3 .1-.1 .2M219.3 152.8a20 20 0 0 1-1.2 5.1M219.3 152.8l-.5 3.1-.7 2M219.3 152.8h.1M219.3 152.8h.7M219.3 152.4v.3M219.3 151.9v.9"/>
<path d="M219.3 152v.8M219.4 152h.6v.8M219.4 150.9v.1M219.4 150.7v.1M219.4 140.9v11.1M219.4 150.8v.1M220 152.8h-.7M220.2 140.5l-.3 .3-.5 .1M220.2 140.4v.1M220.6 140.1l-.3 .1-.1 .2M220.6 140.1h1.1l.3 .4M220.6 140.1h-.6a1.04 1.04 0 0 0-1.1 .1l-.1 .2"/>
<path d="M221.7 140.1h2.8M222 140.5l.3 26.3M224.4 140.4h20.5M224.4 140.4l.3 25.9M224.4 140.4h-2.4M224.5 140.1l-.1 .3M224.5 140.1h20.7M244.9 140.4l-.9 20.8M244.9 140.4h.1M245.3 140.1h-.2l-.2 .3M245.3 140.1h1.4l.3 .3M245.3 140.1l-.3 .1-.1 .2"/>
<path d="M245.3 140.1h.1M247 140.4v.1M247 140.5l.2 .3 .6 .1M247.8 140.9l-.9 21.8M247.8 140.9h.1M221.4 173.1l-.3 30.2M221.7 173l-.3 .1M221.7 173l-.3 30.3M222.3 166.8l.3 .4 .6-.2M223.2 167l.3 .1 .3 .2M223.4 169.5a3.5 3.5 0 0 0-2 3.6M223.7 169.1l-.3 .4"/>
<path d="M223.8 167.3l.1 .2M223.9 167.5l-.2 1.7M224.1 166.8h.3l.2 .3M224.1 166.8l-.9 .2M224.3 169.2l-.9 .3M224.5 168.9l-.8 .2M224.5 168.9l-.2 .3M224.6 167.1l-.8 .2M224.6 167.1l.1 .2M224.7 166.3l-.1 .3M224.7 166.3l-2.4 .5M224.7 167.3l-.8 .2"/>
<path d="M224.7 167.3l-.2 1.6M226.6 168.3l-2.1 .6M226.6 168.3v.3M226.6 168.6v.9l.6 2.1M226.6 168.6l-2.3 .6M226.7 167h.1M226.7 167l-2 .3M226.7 166.1l.1 .3M226.8 166.1l-2.7 .7M226.8 166.4l-2.2 .7M226.8 166.4v.6M227.2 171.6l-5.5 1.4"/>
<path d="M228.1 171.3l-.3 32M228.1 171.3l-.9 .3M233.1 165.4l-6.3 1.6M233.1 165.4h.1M233.3 166.9l1.3 2.7M233.3 166.9l-6.6 1.7M233.3 166.9l-.2-.3-6.5 1.7 .1-1.3M233.4 164.6l-6.6 1.8M233.4 164.6l-.3 .8M233.7 164.2l-6.9 1.9M233.7 164.2l-.3 .4M234.6 169.6l-6.5 1.7"/>
<path d="M238.8 165.1l-5.7 1.5v-1.2M238.8 165.1l.2 .3M238.8 165l.4 .2-.2 .2M238.8 165v.1M238.9 163.9l.1 1.1M238.9 163.9l-5.8 1.5M239 165l.3 .2M239 165h-.2M239 165.4l-5.7 1.5M239 165.4l.8 .7a3.4 3.4 0 0 1 1.1 1.8M239.3 163l-5.9 1.6M239.3 163l-.4 .9"/>
<path d="M239.8 162.6l-.5 .4M239.8 162.6l-6 1.6M240.9 167.9l-6.3 1.7M240.9 167.9l-.1 35.4M244 161.2l-.3 .3-3.9 1.1M244 161.2l-19.3 5.1M244 161.2h.1M246 166l-3.5 1.2-1.6 .7M246 166a682.4 682.4 0 0 1-3.2 37.4M246.4 163.3l-.4 2.7M246.4 163.3l-7.2 1.9M246.4 163.3h.1"/>
<path d="M246.7 165.9a704.9 704.9 0 0 1-3.2 37.5M246.7 165.9l-.7 .1M246.9 162.7l-.2 3.2M246.9 162.7l-.1 .4-.4 .2M246.9 162.7h.1M218.4 187.8l.3 16.1M90.6 203.9l.4 .5 1.5 .1M92 203.9l.2 .4 .3 .2M92 203.9h-1.4M92.5 204.5h4.3M96.8 203.9h31.4M96.8 203.9v.6"/>
<path d="M96.8 203.9h-4.8M96.8 204.5h31.4M128.2 204.5h31.3M128.2 203.9v.6M159.5 204.5h4.3M159.6 203.9l-.1 .6M159.6 203.9h4.7M159.6 203.9h-31.4M164.3 203.9l-.2 .4-.3 .2M164.3 203.9h1.4M165.7 203.9l-.4 .5-1.5 .1M219 204.4h.1"/>
<path d="M221.1 203.3a1.4 1.4 0 0 1-1.9 1.2l-.3-.2-.2-.4M221.1 203.3h.3M221.4 203.3a1.2 1.2 0 0 1-1.2 1.2h8.3M221.4 203.3h6.4M227.8 203.3h13M227.8 203.3a1.05 1.05 0 0 0 .7 1.2M228.5 204.5h13.5M240.8 203.3l1.7 .1M240.8 203.3a1.19 1.19 0 0 0 1.2 1.2M242 204.5h.7M242.5 203.4h.3M242.5 203.4l.2 1.1"/>
<path d="M242.7 204.5h.1M242.8 203.4v1.1M243.5 203.4h-.7M243.5 203.4a.93 .93 0 0 1-.7 1.1"/>
</g>
<text font-size="5.6" x="12.3" y="16.3">PRELIMINARY FILE RELEASE - GEOMETRY ACCORDING TO STEP FILE</text>
<g font-size="4.7">
<text x="181.5" y="63" transform="rotate(-90 181.5 63)">15</text>
<text x="123.4" y="121.3">42,9</text>
<text x="137.8" y="130.3">A</text>
<text x="257.9" y="172.7" transform="rotate(-90 257.9 172.7)">32,2</text>
<text x="137.8" y="214.2">A</text>
<text x="217.4" y="215.3">SECTION A-A</text>
</g>
<text font-size="2.8" x="345.2" y="290.7">A3</text>
<g font-size="2.5">
<text x="34.6" y="8.4">1</text>
<text x="84.4" y="8.4">2</text>
<text x="134.4" y="8.4">3</text>
<text x="184.3" y="8.4">4</text>
<text x="234.4" y="8.4">5</text>
<text x="284.3" y="8.4">6</text>
<text x="334.4" y="8.4">7</text>
<text x="384.3" y="8.4">8</text>
<text x="6.8" y="33.3">A</text>
<text x="411.7" y="33.3">A</text>
<text x="7" y="79.5">B</text>
<text x="411.8" y="79.4">B</text>
<text x="6.9" y="125.6">C</text>
<text x="411.7" y="125.6">C</text>
<text x="6.8" y="171.8">D</text>
<text x="411.7" y="171.9">D</text>
<text x="7" y="218">E</text>
<text x="411.8" y="218">E</text>
<text x="363.4" y="255.2">UNLESS OTHERWISE SPECIFIED:</text>
<text x="288.5" y="260.4">251001</text>
<text x="333" y="260.4">26-7-2016</text>
<text x="370.5" y="260.4">SL-E2000</text>
<text x="7.1" y="264.3">F</text>
<text x="288.5" y="265.4">A</text>
<text x="333" y="265.4">KD</text>
<text x="288.5" y="270.4">2:1</text>
<text x="288.5" y="275.4">MM</text>
<text x="333" y="270.4">KD</text>
<text x="333" y="275.4">PRELIMINARY</text>
<text x="370.5" y="275.4">VDI 30</text>
<text x="370.5" y="270.4">RAL 7021 (Black Grey)</text>
<text x="34.7" y="290.4">1</text>
<text x="84.4" y="290.4">2</text>
<text x="134.5" y="290.4">3</text>
<text x="184.4" y="290.4">4</text>
<text x="317.9" y="290.4">SHEET 1 OF 1</text>
</g>
<g font-size="2.1">
<text x="276" y="255.2">TITLE:</text>
<text x="288.5" y="255.2">251001_AKVO_WEC_BottomCap-15 added_PART_DRW_01</text>
<text x="276" y="260.2">PROJECT:</text>
<text x="316" y="260.2">DATE:</text>
<text x="356" y="260.2">MATERIAL:</text>
<text x="276" y="265.2">REVISION:</text>
<text x="316" y="265.2">DRAWN BY:</text>
<text x="356" y="265.2">TOLERANCE:</text>
<text x="276" y="275.2">UNIT:</text>
<text x="276" y="270.2">SCALE:</text>
<text x="316" y="275.2">STATUS:</text>
<text x="316" y="270.2">APPROVED BY:</text>
<text x="356" y="270.2">COLOR:</text>
<text x="356" y="275.2">FINISH:</text>
<text x="235.8" y="281.5">www.reggs.com</text>
<text x="276.2" y="279.5">PROPRIETARY AND CONFIDENTIAL</text>
<text x="356" y="280.2">COMMENTS:</text>
<text x="235.8" y="283.6">Paul van Vlissingenstraat 6a</text>
<text x="235.8" y="285.7">1096BK Amsterdam</text>
<text x="276" y="282.6">The information contained in this</text>
<text x="276" y="284.7">drawing is the sole property of</text>
<text x="276" y="286.8">Reggs. Any reproduction in part or</text>
<text x="243.1" y="290.2">DO NOT SCALE DRAWING</text>
<text x="276" y="289">as a whole without the written</text>
<text x="276" y="291.1">permission of Reggs is prohibited.</text>
</g>
</svg>
